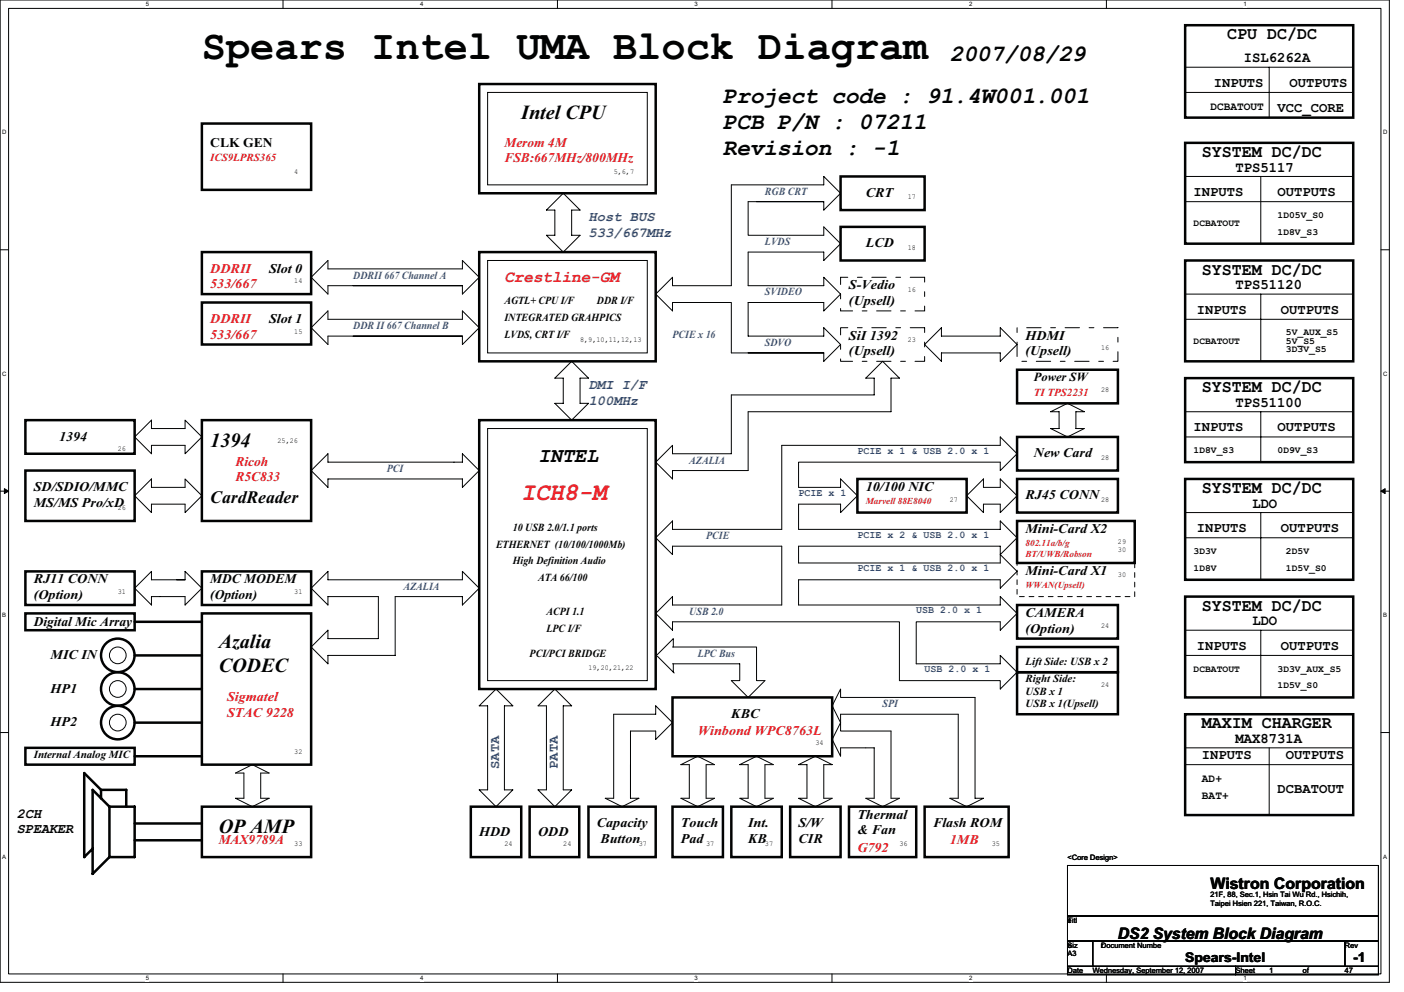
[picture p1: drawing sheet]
<svg xmlns="http://www.w3.org/2000/svg" width="297mm" height="210mm" viewBox="0 0 297 210" stroke-linecap="round" stroke-linejoin="round" font-family="sans-serif">
<path d="M0 0h293.9v207.9h-293.9zM1.8 1.8h290.4v204.3h-290.4z" fill="none" stroke="#010202" stroke-width=".21"/>
<g fill="#fff">
<path d="M30.8 .2h.7v1.4h-.7z"/>
<path d="M30.8 206.3h.7v1.4h-.7z"/>
</g>
<path d="M59.9 0v1.8M59.9 206.1v1.8" fill="none" stroke="#010202" stroke-width=".21"/>
<g fill="#fff">
<path d="M88.9 .2h.7v1.4h-.7z"/>
<path d="M88.9 206.3h.7v1.4h-.7z"/>
</g>
<path d="M117.9 0v1.8M117.9 206.1v1.8" fill="none" stroke="#010202" stroke-width=".21"/>
<g fill="#fff">
<path d="M147 .2h.7v1.4h-.7z"/>
<path d="M147 206.3h.7v1.4h-.7z"/>
</g>
<path d="M176 0v1.8M176 206.1v1.8" fill="none" stroke="#010202" stroke-width=".21"/>
<g fill="#fff">
<path d="M205 .2h.7v1.4h-.7z"/>
<path d="M205 206.3h.7v1.4h-.7z"/>
</g>
<path d="M234.1 0v1.8M234.1 206.1v1.8" fill="none" stroke="#010202" stroke-width=".21"/>
<g fill="#fff">
<path d="M263.1 .2h.7v1.4h-.7z"/>
<path d="M263.1 206.3h.7v1.4h-.7z"/>
<path d="M.5 27.3h.9v1.4h-.9z"/>
<path d="M292.6 27.3h.9v1.4h-.9z"/>
<path d="M.5 78.4h.9v1.4h-.9z"/>
<path d="M292.6 78.4h.9v1.4h-.9z"/>
</g>
<path d="M0 52.9h1.8M292.2 52.9h1.7" fill="none" stroke="#010202" stroke-width=".21"/>
<g fill="#fff">
<path d="M.5 129.5h.8v1.4h-.8z"/>
<path d="M292.6 129.5h.9v1.4h-.9z"/>
</g>
<path d="M0 103.9h1.8M292.2 103.9h1.7" fill="none" stroke="#010202" stroke-width=".21"/>
<path d="M.9 103.4l.9 .5-.9 .5z" fill="#010202"/>
<path d="M.9 103.4l.9 .5-.9 .5z" fill="none" stroke="#010202" stroke-width=".21"/>
<path d="M292.2 103.9l.8-.5v1z" fill="#010202"/>
<path d="M292.2 103.9l.8-.5v1z" fill="none" stroke="#010202" stroke-width=".21"/>
<g fill="#fff">
<path d="M.5 180.5h.8v1.4h-.8z"/>
<path d="M292.6 180.5h.9v1.4h-.9z"/>
</g>
<g fill="none" stroke="#010202" stroke-width=".21">
<path d="M103.2 19.6h33.7v19.5h-33.7zM250.7 14.2h35.6M250.7 19.6h35.6M268.5 14.2v10.7M154.7 39.1h19.6v-1.8l3.5 3.6-3.5 3.5v-1.7h-16v7.1h16v-1.8l3.5 3.6-3.5 3.5v-1.8h-16v7.2h16v-1.8l3.5 3.5-3.5 3.6v-1.8h-16v7.1h16v-1.8l3.5 3.6-3.5 3.6v-1.8h-19.6v-10.7h-12.4v1.8l-3.6-3.6 3.6-3.5v1.8h12.4zM250.7 37.3h35.6M266.7 37.3v14.3M103.2 55.1h33.7v19.6h-33.7zM119.2 40.9l3.5 3.5h-1.8v5.4h1.8l-3.5 3.5-3.6-3.5h1.8v-5.4h-1.8zM160.1 42.7h14.2M250.7 42.7h35.6M74.7 71.1h23.1h-28.4v1.8l-3.6-3.6 3.6-3.5v1.8h28.4v-1.8l3.6 3.5-3.6 3.6v-1.8"/>
<path d="M74.7 60.5h23.1h-28.4v1.7l-3.6-3.5 3.6-3.6v1.8h28.4v-1.8l3.6 3.6-3.6 3.5v-1.7M120.9 76.5l3.6 3.5h-1.8v5.3h1.8l-3.6 3.6-3.5-3.6h1.8v-5.3h-1.8zM195.6 72.9l3.6-3.6v1.8h12.4v-1.8l3.6 3.6-3.6 3.6v-1.8h-12.4v1.8zM250.7 67.6h35.6M250.7 62.2h35.6M266.7 62.2v14.3M28.5 92.5l3.5-3.6v1.8h7.2v-1.8l3.5 3.6-3.5 3.5v-1.8h-7.2v1.8zM65.8 99.6l3.6-3.6v1.8h28.4v-1.8l3.6 3.6-3.6 3.5v-1.8h-28.4v1.8zM103.2 90.7h33.7v53.3h-33.7zM138.7 97.8l3.6-3.6v1.8h12.4v-12.4h30.3v-3.6h-1.8l3.5-3.5 3.6 3.5h-1.8v7.1h-30.2v12.5h-16v1.7zM222.3 87.1l3.5-1.8 3.6 1.8h-1.8v3.6h1.8l-3.6 1.8-3.5-1.8h1.8v-3.6zM250.7 87.1h35.6"/>
<path d="M250.7 92.5h35.6M266.7 87.1v10.7M28.5 104.9l3.5-3.6v1.8h7.2v-1.8l3.5 3.6-3.5 3.6v-1.8h-7.2v1.8zM138.7 113.8l3.6-3.6v1.8h23.1v-17.8h46.2v-1.7l3.6 3.5-3.6 3.6v-1.8h-42.7v5.3h8.9v-1.8l3.6 3.6-3.6 3.6v-1.8h-8.9v5.3h42.7v-1.8l3.6 3.6-3.6 3.5v-1.7h-42.7v3.5h42.7v-1.8l3.6 3.6-3.6 3.6v-1.8h-42.7v5.3h42.7v-1.8l3.6 3.6-3.6 3.5v-1.7h-17.8v8.9h17.8v-1.8l3.6 3.5-3.6 3.6v-1.8h-21.3v-12.4h-48v1.7l-3.6-3.5 3.6-3.6v1.8h23.1v-12.4h-23.1v1.7zM204.5 104.9l3.6-3.6v1.8h3.5v-1.8l3.6 3.6-3.6 3.6v-1.8h-3.5v1.8zM250.7 113.8h35.6M250.7 108.5h35.6M266.7 108.5v14.2M28.5 124.5l3.5-3.6v1.8h7.2v-1.8l3.5 3.6-3.5 3.5v-1.8h-7.2v1.8zM65.8 124.5l3.6-3.6v1.8h28.4v-1.8l3.6 3.6-3.6 3.5v-1.8h-14.2v12.5h-14.2v1.8l-3.6-3.6 3.6-3.6v1.8h10.6v-8.9h-10.6v1.8zM139.1 138.9l3.5 3.5M142.3 136.9h17.8v7.1h1.7l-3.5 3.6-3.6-3.6h1.8v-3.5h-14.2"/>
<path d="M142.4 136.9v-1.8l-3.5 3.6M250.7 138.7h35.6M250.7 133.3h35.6M266.7 133.3v14.3M0 155h1.8M101.4 149.4l3.5-3.6 3.6 3.6h-1.8v17.7h1.8l-3.6 3.6-3.5-3.6h1.8v-17.7zM113.8 149.4l3.6-3.6 3.5 3.6h-1.7v17.7h1.7l-3.5 3.6-3.6-3.6h1.8v-17.7zM129.8 151.1h8.9v-1.7l3.6 3.5-3.6 3.6v-1.8h-5.3v14.2h1.8l-3.6 1.8-3.5-1.8h1.7zM142.4 140.5v1.7M177.8 145.8v1.8h28.5v21.3h1.8l-3.6 1.8-3.5-1.8h1.7v-17.8h-24.9v1.8l-1.7-3.5zM177.8 152.9v1.8h10.7v14.2h1.8l-3.6 1.8-3.5-1.8h1.8v-10.7h-7.2v1.8l-1.7-3.5zM250.7 158.2h35.6"/>
<path d="M268.5 158.2v14.3M292.2 155h1.7M49.8 163.6l3.6-1.8 3.5 1.8h-1.7v5.3h1.7l-3.5 1.8-3.6-1.8h1.8v-5.3zM144.1 161.8l3.5-1.8 3.6 1.8h-1.8v7.1h1.8l-3.6 1.8-3.5-1.8h1.7v-7.1zM156.5 161.8l3.6-1.8 3.5 1.8h-1.8v7.1h1.8l-3.5 1.8-3.6-1.8h1.8v-7.1zM168.9 161.8l3.6-1.8 3.6 1.8h-1.8v7.1h1.8l-3.6 1.8-3.6-1.8h1.8v-7.1zM250.7 161.8h35.6M225.8 199.1h5.4v5.4h-5.4zM225.8 183.1h65.8v10.7h-65.8zM225.8 193.8h65.8v5.3h-65.8zM231.2 199.1h53.3v5.4h-53.3zM284.5 199.1h7.1v5.4h-7.1z"/>
<path d="M225.8 204.5h35.6v1.7h-35.6zM261.4 204.5h30.2v1.7h-30.2z"/>
<circle cx="24.9" cy="138.7" r="1.77"/>
<circle cx="24.9" cy="152.9" r="1.77"/>
<circle cx="24.9" cy="145.8" r="1.77"/>
</g>
<g fill="none" stroke="#010202" stroke-width=".53">
<path d="M101.4 17.8h37.3v23.1h-37.3zM250.7 5.3h35.6v19.6h-35.6zM42.7 26.1h23.1v14.1h-23.1zM177.8 37.3h17.8v7.1h-17.8zM250.7 30.2h35.6v21.4h-35.6zM42.7 53.3h23.1v8.9h-23.1zM101.4 53.3h37.3v23.2h-37.3zM177.8 48h17.8v7.1h-17.8zM250.7 55.1h35.6v21.4h-35.6zM42.7 64h23.1v8.9h-23.1zM215.2 78.2h21.3v7.1h-21.3zM5.4 99.6h23.1v10.6h-23.1z"/>
<path d="M5.4 88.9h23.1v7.1h-23.1zM42.7 88.9h23.1v21.3h-23.1zM101.4 88.9h37.3v56.9h-37.3zM215.2 92.5h21.3v7.1h-21.3zM250.7 80h35.6v17.8h-35.6zM181.4 101.3h23.1v7.2h-23.1zM215.2 110.2h24.9v8.9h-24.9zM215.2 101.3h21.3v7.2h-21.3zM250.7 101.3h35.6v21.4h-35.6zM5.4 120.9h23.1v7.1h-23.1zM5.4 129.8h23.1v3.5h-23.1zM28.5 131.6h14.2"/>
<path d="M28.5 138.7h14.2M42.7 129.8h23.1v32h-23.1zM42.7 120.9h23.1v7.1h-23.1zM215.2 136.9h21.3v5.3h-21.3zM215.2 128h21.3v7.1h-21.3zM250.7 126.2h35.6v21.4h-35.6zM5.4 158.2h23.1v3.6h-23.1zM28.5 145.8h14.2M28.5 152.9h14.2M142.3 147.6h33.8v12.4h-33.8zM215.2 142.2h21.3v8.9h-21.3zM250.7 151.1h35.6v21.4h-35.6z"/>
<path d="M21.4 167.1l-3.6-3.5v17.8l1.8-1.8M21.4 167.1h5.3v3.6M21.4 167.1v1.8M23.2 170.7l-3.6-3.6v17.8l3.6-3.5M23.2 170.7v10.7M23.2 170.7h5.3v10.7h-5.3M28.5 174.2h14.2M28.5 177.8h14.2M28.5 160h14.2M42.7 170.7h23.1v10.7h-23.1zM99.6 170.7h10.7v10.7h-10.7zM112.1 170.7h10.5v10.7h-10.5z"/>
<path d="M124.5 170.7h14.2v10.7h-14.2zM142.3 170.7h10.6v10.7h-10.6zM154.7 170.7h10.7v10.7h-10.7zM167.2 170.7h10.6v10.7h-10.6zM179.6 170.7h14.2v10.7h-14.2zM195.6 170.7h17.8v10.7h-17.8z"/>
<circle cx="24.9" cy="138.7" r="3.5"/>
<circle cx="24.9" cy="152.9" r="3.5"/>
<circle cx="24.9" cy="145.8" r="3.5"/>
</g>
<path d="M177.8 58.7h17.8v7.1h-17.8zM177.8 69.3h17.8v7.2h-17.8zM215.2 69.3h21.3v7.2h-21.3z" fill="none" stroke="#010202" stroke-width=".21" stroke-dasharray="3 2 1 2"/>
<path d="M215.2 119.1h24.9v7.1h-24.9z" fill="none" stroke="#010202" stroke-width=".21" stroke-dasharray="1 1 1 1 1 1 1 1"/>
<text font-size="8.5" fill="#010202" x="42.7" y="12.4">Spears Intel UMA Block Diagram</text>
<text font-size="5.1" fill="#ed1c24" x="110.3" y="105.7">ICH8-M</text>
<g font-size="4.8" fill="#010202">
<text x="201" y="12.9">2007/08/29</text>
<text x="152.9" y="21.8">Project code : 91.4W001.001</text>
<text x="152.9" y="27.3">PCB P/N : 07211</text>
<text x="152.9" y="32.8">Revision : -1</text>
</g>
<g font-size="4.3" fill="#010202">
<text x="110.3" y="25.2">Intel CPU</text>
<text x="44.5" y="94.5">1394</text>
<text x="113.8" y="97.8">INTEL</text>
<text x="46.3" y="137.2">Azalia</text>
<text x="46.3" y="142.1">CODEC</text>
<text x="46.3" y="176.3">OP AMP</text>
</g>
<text font-size="3.7" fill="#010202" x="44.5" y="106.5">CardReader</text>
<g font-size="3.5" fill="#010202">
<text x="259.6" y="8.3">CPU DC/DC</text>
<text x="254.3" y="33.2">SYSTEM DC/DC</text>
<text x="254.3" y="58.1">SYSTEM DC/DC</text>
<text x="254.3" y="83">SYSTEM DC/DC</text>
<text x="254.3" y="104.3">SYSTEM DC/DC</text>
<text x="254.3" y="129.2">SYSTEM DC/DC</text>
<text x="254.3" y="154.1">MAXIM CHARGER</text>
</g>
<text font-size="3.4" fill="#ed1c24" x="106.7" y="59.7">Crestline-GM</text>
<g font-size="3.4" fill="#010202">
<text x="256.1" y="188">Wistron Corporation</text>
<text x="236.5" y="198.7">DS2 System Block Diagram</text>
</g>
<g font-size="3" fill="#010202">
<text x="263.2" y="13.2">ISL6262A</text>
<text x="261.4" y="36.3">TPS5117</text>
<text x="261.4" y="61.2">TPS51120</text>
<text x="261.4" y="86.1">TPS51100</text>
<text x="265" y="107.4">LDO</text>
<text x="265" y="132.3">LDO</text>
<text x="261.4" y="157.2">MAX8731A</text>
</g>
<g font-size="2.8" fill="#010202">
<text x="256.8" y="18.4">INPUTS</text>
<text x="270.3" y="23.7">VCC_CORE</text>
<text x="272.8" y="18.4">OUTPUTS</text>
<text x="44.5" y="31.1">CLK GEN</text>
<text x="183.2" y="41.7">CRT</text>
<text x="252.5" y="41.5">INPUTS</text>
<text x="270.3" y="41.5">OUTPUTS</text>
<text x="183.2" y="52.3">LCD</text>
<text x="56.9" y="57.7">Slot 0</text>
<text x="179.6" y="61.2">S-Vedio</text>
<text x="179.6" y="64.5">(Upsell)</text>
<text x="56.9" y="68.3">Slot 1</text>
<text x="179.6" y="71.9">SiI 1392</text>
<text x="217" y="71.9">HDMI</text>
<text x="253.2" y="66.4">INPUTS</text>
<text x="271" y="66.4">OUTPUTS</text>
<text x="179.6" y="75.2">(Upsell)</text>
<text x="217" y="75.2">(Upsell)</text>
<text x="12.5" y="93.2">1394</text>
<text x="252.5" y="91.2">INPUTS</text>
<text x="270.3" y="91.2">OUTPUTS</text>
<text x="218.7" y="96.8">New Card</text>
<text x="7.2" y="103.9">SD/SDIO/MMC</text>
<text x="7.2" y="107.2">MS/MS Pro/xD</text>
<text x="183.2" y="103.9">10/100 NIC</text>
<text x="217" y="105.7">RJ45 CONN</text>
<text x="217" y="112.8">Mini-Card X2</text>
<text x="253.2" y="112.6">INPUTS</text>
<text x="271" y="112.6">OUTPUTS</text>
<text x="7.2" y="123.5">RJ11 CONN</text>
<text x="44.5" y="123.5">MDC MODEM</text>
<text x="217" y="121.7">Mini-Card X1</text>
<text x="7.2" y="126.8">(Option)</text>
<text x="44.5" y="126.8">(Option)</text>
<text x="217" y="130.6">CAMERA</text>
<text x="7.2" y="132.4">Digital Mic Array</text>
<text x="217" y="133.9">(Option)</text>
<text x="253.2" y="137.5">INPUTS</text>
<text x="271" y="137.5">OUTPUTS</text>
<text x="10.7" y="139.5">MIC IN</text>
<text x="10.7" y="146.6">HP1</text>
<text x="10.7" y="153.7">HP2</text>
<text x="154.7" y="151.9">KBC</text>
<text x="254.3" y="160.6">INPUTS</text>
<text x="272.1" y="160.6">OUTPUTS</text>
<text x="270.3" y="167.7">DCBATOUT</text>
<text x="3.6" y="173.1">2CH</text>
<text x="181.4" y="173.2">Thermal</text>
<text x="3.6" y="176.3">SPEAKER</text>
<text x="101.4" y="176.8">HDD</text>
<text x="113.8" y="176.8">ODD</text>
<text x="126.3" y="175">Capacity</text>
<text x="127" y="178.3">Button</text>
<text x="144.1" y="175">Touch</text>
<text x="144.1" y="178.3">Pad</text>
<text x="158.3" y="175">Int.</text>
<text x="158.3" y="178.3">KB</text>
<text x="168.9" y="175">S/W</text>
<text x="168.9" y="178.3">CIR</text>
<text x="181.4" y="176.5">&amp; Fan</text>
<text x="197.4" y="175">Flash ROM</text>
<text x="250.7" y="203.6">Spears-Intel</text>
<text x="286.3" y="203.6">-1</text>
</g>
<g font-size="2.8" fill="#ed1c24">
<text x="106.7" y="31">Merom 4M</text>
<text x="106.7" y="34.3">FSB:667MHz/800MHz</text>
<text x="44.5" y="57.7">DDRII</text>
<text x="44.5" y="61">533/667</text>
<text x="44.5" y="68.3">DDRII</text>
<text x="44.5" y="71.6">533/667</text>
<text x="49.8" y="98.6">Ricoh</text>
<text x="49.8" y="101.9">R5C833</text>
<text x="48" y="148.4">Sigmatel</text>
<text x="48" y="151.7">STAC 9228</text>
<text x="147.6" y="155.5">Winbond WPC8763L</text>
<text x="46.3" y="178.6">MAX9789A</text>
<text x="201" y="178.6">1MB</text>
<text x="181.4" y="180.4">G792</text>
</g>
<g font-size="2.8" fill="#2051a3">
<text x="124.5" y="46.8">Host BUS</text>
<text x="124.5" y="50.1">533/667MHz</text>
<text x="124.5" y="82.4">DMI I/F</text>
<text x="124.5" y="85.6">100MHz</text>
<text x="105.6" y="162.7" transform="rotate(-90 105.6 162.7)">SATA</text>
<text x="118" y="162.7" transform="rotate(-90 118 162.7)">PATA</text>
</g>
<text font-size="2.6" fill="#010202" x="218.7" y="80.6">Power SW</text>
<g font-size="2.3" fill="#010202">
<text x="256.1" y="23.3">DCBATOUT</text>
<text x="106.7" y="64.3">AGTL+ CPU I/F</text>
<text x="126.3" y="64.3">DDR I/F</text>
<text x="106.7" y="67.9">INTEGRATED GRAHPICS</text>
<text x="106.7" y="71.4">LVDS, CRT I/F</text>
<text x="108.5" y="112.3">10 USB 2.0/1.1 ports</text>
<text x="104.9" y="115.9">ETHERNET (10/100/1000Mb)</text>
<text x="108.5" y="119.4">High Definition Audio</text>
<text x="113.8" y="123">ATA 66/100</text>
<text x="115.6" y="130.1">ACPI 1.1</text>
<text x="115.6" y="133.6">LPC I/F</text>
<text x="112.1" y="139">PCI/PCI BRIDGE</text>
<text x="217" y="140.8">Lift Side: USB x 2</text>
<text x="217" y="144.3">Right Side:</text>
<text x="217" y="147">USB x 1</text>
<text x="217" y="149.7">USB x 1(Upsell)</text>
<text x="7.2" y="160.3">Internal Analog MIC</text>
<text x="254.3" y="165.5">AD+</text>
<text x="254.3" y="169.1">BAT+</text>
</g>
<g font-size="2.3" fill="#ed1c24">
<text x="44.5" y="34.1">ICS9LPRS365</text>
<text x="218.7" y="83.9">TI TPS2231</text>
</g>
<g font-size="2.3" fill="#2051a3">
<text x="161.8" y="41.2">RGB CRT</text>
<text x="161.8" y="51.9">LVDS</text>
<text x="74.7" y="59">DDRII 667 Channel A</text>
<text x="161.8" y="62.5">SVIDEO</text>
<text x="74.7" y="69.6">DDR II 667 Channel B</text>
<text x="142.3" y="71.4">PCIE x 16</text>
<text x="161.8" y="73.2">SDVO</text>
<text x="81.8" y="99.9">PCI</text>
<text x="145.8" y="98.1">AZALIA</text>
<text x="149.4" y="114.1">PCIE</text>
<text x="85.4" y="124.8">AZALIA</text>
<text x="145.8" y="130.1">USB 2.0</text>
<text x="147.6" y="139">LPC Bus</text>
<text x="186.7" y="149.6">SPI</text>
</g>
<g font-size="2.1" fill="#2051a3">
<text x="181.4" y="96">PCIE x 1 &amp; USB 2.0 x 1</text>
<text x="168.9" y="104.9">PCIE x 1</text>
<text x="181.4" y="113.8">PCIE x 2 &amp; USB 2.0 x 1</text>
<text x="181.4" y="120.9">PCIE x 1 &amp; USB 2.0 x 1</text>
<text x="193.8" y="129.8">USB 2.0 x 1</text>
<text x="195.6" y="142.2">USB 2.0 x 1</text>
</g>
<g font-size="1.9" fill="#010202">
<text x="252.5" y="47.9">DCBATOUT</text>
<text x="270.3" y="46.1">1D05V_S0</text>
<text x="270.3" y="49.6">1D8V_S3</text>
<text x="272.1" y="71">5V_AUX_S5</text>
<text x="252.5" y="72.7">DCBATOUT</text>
<text x="272.1" y="74.5">3D3V_S5</text>
<text x="272.1" y="72.7">5V_S5</text>
<text x="252.5" y="95.9">1D8V_S3</text>
<text x="270.3" y="95.9">0D9V_S3</text>
<text x="252.5" y="117.2">3D3V</text>
<text x="272.1" y="117.2">2D5V</text>
<text x="252.5" y="120.8">1D8V</text>
<text x="272.1" y="120.8">1D5V_S0</text>
<text x="252.5" y="142.1">DCBATOUT</text>
<text x="270.3" y="142.1">3D3V_AUX_S5</text>
<text x="270.3" y="145.6">1D5V_S0</text>
</g>
<g font-size="1.9" fill="#ed1c24">
<text x="183.2" y="106.7">Marvell 88E8040</text>
<text x="217" y="115.5">802.11a/b/g</text>
<text x="217" y="117.8">BT/UWB/Robson</text>
<text x="217" y="124.4">WWAN(Upsell)</text>
</g>
<g font-size="1.6" fill="#010202">
<text x="62.3" y="36.8">4</text>
<text x="129.8" y="36.8">5,6,7</text>
<text x="192.1" y="42.1">17</text>
<text x="192.1" y="52.8">18</text>
<text x="62.3" y="59.9">14</text>
<text x="192.1" y="61.7">16</text>
<text x="62.3" y="70.6">15</text>
<text x="122.7" y="72.4">8,9,10,11,12,13</text>
<text x="192.1" y="72.4">23</text>
<text x="233" y="74.1">16</text>
<text x="233" y="83">28</text>
<text x="24.9" y="95.5">26</text>
<text x="58.7" y="93.7">25,26</text>
<text x="233" y="97.3">28</text>
<text x="24.9" y="107.9">26</text>
<text x="201" y="106.2">27</text>
<text x="233" y="106.2">28</text>
<text x="236.5" y="115">29</text>
<text x="236.5" y="116.8">30</text>
<text x="24.9" y="125.7">31</text>
<text x="62.3" y="125.7">31</text>
<text x="236.5" y="122.2">30</text>
<text x="233" y="132.8">24</text>
<text x="124.5" y="141.7">19,20,21,22</text>
<text x="233" y="145.3">24</text>
<text x="62.3" y="159.5">32</text>
<text x="172.5" y="157.7">34</text>
<text x="62.3" y="179">33</text>
<text x="106.7" y="179">24</text>
<text x="119.2" y="179">24</text>
<text x="135.2" y="179">37</text>
<text x="149.4" y="179">37</text>
<text x="161.8" y="179">37</text>
<text x="190.3" y="179">36</text>
<text x="209.8" y="179">35</text>
<text x="225.8" y="181.9">&lt;Core Design&gt;</text>
<text x="256.1" y="189.9">21F, 88, Sec.1, Hsin Tai Wu Rd., Hsichih,</text>
<text x="256.1" y="191.7">Taipei Hsien 221, Taiwan, R.O.C.</text>
<text x="225.8" y="195.2">Titl</text>
<text x="225.8" y="195.2">e</text>
<text x="225.8" y="200.6">Siz</text>
<text x="225.8" y="202.3">A3</text>
<text x="225.8" y="200.6">e</text>
<text x="233" y="200.6">Document Numbe</text>
<text x="233" y="200.6">r</text>
<text x="284.5" y="200.6">Rev</text>
<text x="225.8" y="205.9">:</text>
<text x="225.8" y="205.9">Date</text>
<text x="231.2" y="205.9">Wednesday, September 12, 2007</text>
<text x="261.4" y="205.9">Sheet</text>
<text x="268.5" y="205.9">1</text>
<text x="275.6" y="205.9">of</text>
<text x="284.5" y="205.9">47</text>
</g>
<g font-size="1.3" fill="#010202">
<text x="30.8" y="1.3">5</text>
<text x="88.9" y="1.3">4</text>
<text x="147" y="1.3">3</text>
<text x="205" y="1.3">2</text>
<text x="263.1" y="1.3">1</text>
<text x=".5" y="28.4">D</text>
<text x="292.6" y="28.4">D</text>
<text x=".5" y="79.5">C</text>
<text x="292.6" y="79.5">C</text>
<text x=".5" y="130.6">B</text>
<text x="292.6" y="130.6">B</text>
<text x=".5" y="181.7">A</text>
<text x="292.6" y="181.7">A</text>
<text x="30.8" y="207.4">5</text>
<text x="88.9" y="207.4">4</text>
<text x="147" y="207.4">3</text>
<text x="205" y="207.4">2</text>
<text x="263.1" y="207.4">1</text>
</g>
</svg>
